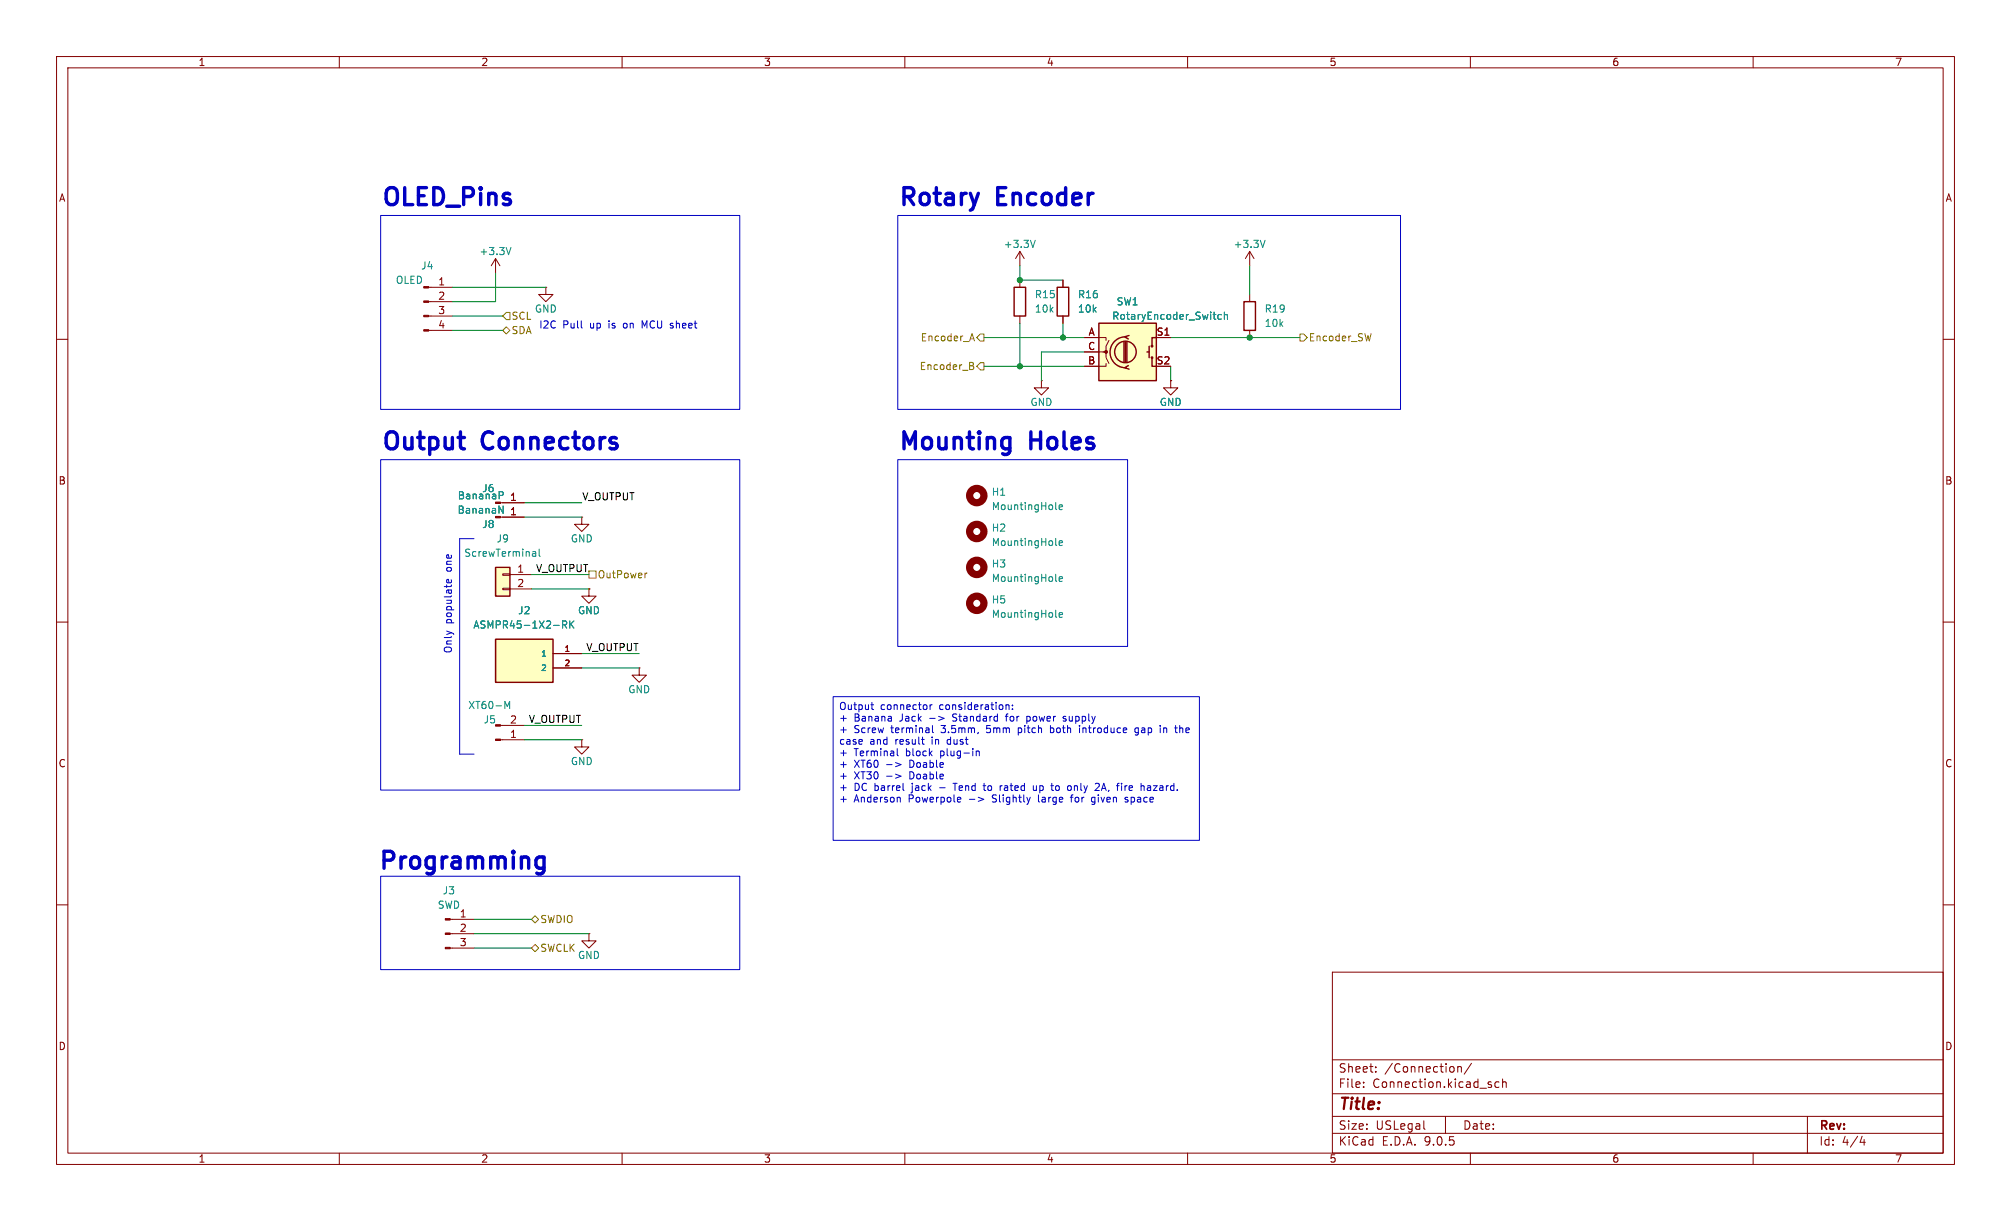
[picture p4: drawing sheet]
<svg xmlns="http://www.w3.org/2000/svg" width="356mm" height="216mm" viewBox="0 0 356 216" stroke-linecap="round" stroke-linejoin="round" font-family="sans-serif">
<path d="M0 0h355.6v215.9h-355.6z" fill="#fff" stroke="#fff" stroke-width=".18"/>
<g fill="none" stroke="#840000" stroke-width=".18">
<path d="M10 10h335.6v195.9h-335.6zM12 12h331.6v191.9h-331.6zM60 10v2M110 10v2M160 10v2M210 10v2M260 10v2M310 10v2M10 60h2M343.6 60h2M10 110h2M343.6 110h2"/>
<path d="M102.9 130.8v1.3h1.2l-1.2 1.3-1.3-1.3h1.3M102.9 130.8h.1M10 160h2M235.6 171.9h108v32h-108zM343.6 160h2M235.6 197.4h108M235.6 193.4h108M235.6 187.4h108M241.1 192.1v.2M241.1 191.4v.1M243.3 189.4v.2M243.3 188.7v.1"/>
<path d="M251.8 199.6l.2 .1M255.6 197.4v3M257.8 188.6v1M257.8 188.7l.2-.1 .3 .1 .1 .9M260.2 188l-1.3 1.9M263.7 191.9v.3M265.1 191.4l-.5-.1-.3 .3v.4l.2 .2h.6M265.7 191.4l.2-.1 .4 .1v.9M265.7 190.8v1.5M319.6 197.4v6.5M60 203.9v2M110 203.9v2"/>
<path d="M160 203.9v2M210 203.9v2M235.6 200.4h108M260 203.9v2M310 203.9v2M329.3 200.9l-.4 1.1h.9M329.6 201.5v1"/>
</g>
<path d="M194.3 57.2h10.2v10.1h-10.2z" fill="#ffffc2"/>
<g fill="none" stroke="#840000" stroke-width=".25">
<path d="M179.3 50.8h2.1v5.1h-2.1zM186.9 50.8h2.1v5.1h-2.1zM194.3 57.2h10.2v10.1h-10.2zM199 59.6a2.73 2.73 0 0 0-2.7 2.7 2.73 2.73 0 0 0 2.7 2.7M199.6 59.3l-.7 .3 .6 .3M204.5 59.7h-.8v1.5M220 53.3h2v5.1h-2zM198.8 60.5v3.5M199 60.5v3.5M199.3 60.5v3.5M199.5 64.6l-.6 .4 .7 .3M202.8 62.2h.4"/>
<path d="M203.2 61.2v2M203.7 63.2v1.6h.8"/>
<circle cx="199" cy="62.2" r="1.9"/>
<circle cx="203.7" cy="63.2" r=".13"/>
<circle cx="203.7" cy="61.2" r=".13"/>
</g>
<g fill="none" stroke="#840000" stroke-width=".18">
<path d="M75.8 50.8h4.2M75.8 53.3h4.2M75.8 55.9h4.2M75.8 58.4h4.2M87.6 45.7l-.7 1.3M87.6 45.7l.8 1.3M87.6 45.7v2.6M96.5 50.8v1.3h1.3l-1.3 1.2-1.3-1.2h1.3M96.5 50.8h.1M180.3 44.5v2.5M180.3 49.5v1.3M180.3 55.9v1.3"/>
<path d="M180.3 44.5l-.7 1.2M180.3 44.5l.8 1.2M188 49.5v1.3M188 55.9v1.3M191.8 59.7h3.8v.5M204.5 59.7h2.5M221 44.5v2.5M221 52.1v1.2M221 58.4v1.3M221 44.5l-.8 1.2M221 44.5l.7 1.2M184.1 67.3v1.3h1.3l-1.3 1.3-1.2-1.3h1.2"/>
<path d="M184.1 67.3h.1M191.8 62.2h3.8v1l.5 1.1M195.6 64.3v.5h-3.8M196.1 60.2l-.5 1v1h-.5M207 67.3v1.3h1.3l-1.3 1.3-1.3-1.3h1.3M207 67.3h.1M88.5 88.9h4.2M88.5 91.4h4.2M102.9 91.4v1.3h1.2l-1.2 1.3-1.3-1.3h1.3M102.9 91.4h.1M104.1 104.1v1.3h1.3l-1.3 1.3-1.2-1.3h1.2M104.1 104.1h.1"/>
<path d="M79.6 162.6h4.2M79.6 165.1h4.2M79.6 167.6h4.2M104.1 165.1v1.3h1.3l-1.3 1.2-1.2-1.2h1.2M104.1 165.1h.1"/>
</g>
<g fill="#840000" stroke="#840000" stroke-width=".18">
<path d="M78.7 162.4h.9v.3h-.9z"/>
<path d="M78.7 165h.9v.2h-.9z"/>
<path d="M78.7 167.5h.9v.3h-.9z"/>
<path d="M74.9 50.7h.9v.2h-.9z"/>
<path d="M74.9 53.2h.9v.3h-.9z"/>
<path d="M74.9 55.8h.9v.2h-.9z"/>
<path d="M74.9 58.3h.9v.2h-.9z"/>
<circle cx="195.6" cy="62.2" r=".25"/>
</g>
<g fill="none" stroke="#008484" stroke-width=".18">
<path d="M90.4 43.8l-.5 1.2M183.1 42.5l-.5 1.3M216 55.7l-.4-.1-.2 .3 .1 .5h.5M216.5 55.7l.2-.1 .3 .1v.8M216.5 55.2v1.3M223.7 42.5l-.4 1.3M88.2 89.5l.8 1.2v-1.2M88.3 86.9h.4l.3 .3-.1 .3-.6 .1M186.7 96.3l.2 .2M186.7 89.9l.2 .2M187.3 89.7l.6-.1-.1-.3h-.3l-.2 .1v.7h.5M187.3 96l.6-.1-.1-.2-.3-.1-.2 .2v.6h.5"/>
<path d="M186.7 109l.2 .2M186.7 102.6l.2 .2M187.3 108.7l.6-.1-.1-.2-.3-.1-.2 .2v.6h.5M187.3 102.4l.6-.1-.1-.3h-.3l-.2 .1v.7h.5"/>
</g>
<g fill="none" stroke="#840000" stroke-width="1.3">
<circle cx="172.7" cy="87.6" r="1.27"/>
<circle cx="172.7" cy="94" r="1.27"/>
<circle cx="172.7" cy="100.3" r="1.27"/>
<circle cx="172.7" cy="106.7" r="1.27"/>
</g>
<path d="M87.6 100.3h2.6v5.1h-2.6z" fill="#ffffc2"/>
<path d="M87.6 100.3h2.6v5.1h-2.6z" fill="none" stroke="#840000" stroke-width=".25"/>
<path d="M88.9 101.5h1.3v.2h-1.3zM88.9 104h1.3v.3h-1.3zM90.2 101.6h3.8M90.2 104.1h3.8" fill="none" stroke="#840000" stroke-width=".18"/>
<path d="M94.2 97.6h.5v.8M94.2 98.3h.5M94.7 97.8l-.5 .1M95.3 97.1v1.1l.2 .2" fill="none" stroke="#008484" stroke-width=".18"/>
<path d="M87.6 113h10.2v7.7h-10.2z" fill="#ffffc2"/>
<path d="M87.6 113h10.2v7.7h-10.2z" fill="none" stroke="#840000" stroke-width=".25"/>
<g fill="none" stroke="#840000" stroke-width=".18">
<path d="M188 49.5v1.3M188 55.9v1.3M191.8 59.7h2.5M204.5 59.7h2.5M191.8 62.2h2.5M191.8 64.8h2.5M207 67.3h.1M88.9 88.9h3.8M88.9 91.4h3.8M97.8 115.6h5.1M97.8 118.1h5.1M104.1 104.1h.1"/>
<path d="M113 118.1v1.3h1.3l-1.3 1.3-1.2-1.3h1.2M113 118.1h.1M88.5 130.8h4.2M88.5 128.3h4.2"/>
</g>
<path d="M216 55.7l-.4-.1-.2 .3 .1 .5h.5M216.5 55.7l.2-.1 .3 .1v.8M216.5 55.2v1.3M88.2 89.5l.8 1.2v-1.2M88.3 86.9h.4l.3 .3-.1 .3-.6 .1M99.5 110.5l.6-.1 .1-.2-.1-.3-.6-.1v1.3M99.8 110.5l.4 .6M100.8 109.8v1.3M100.9 110.3l.6 .8M101.5 109.8l-.7 .7M89.3 124l.4 .9 .4-.9v1.3" fill="none" stroke="#008484" stroke-width=".18"/>
<g fill="#840000" stroke="#840000" stroke-width=".18">
<path d="M87.6 130.7h.9v.2h-.9z"/>
<path d="M87.6 128.1h.9v.3h-.9z"/>
</g>
<g fill="none" stroke="#848400" stroke-width=".18">
<path d="M88.9 58.4l.6-.6 .7 .6-.7 .7zM89.5 55.2h.7v1.3h-.7l-.6-.6zM171.6 59.9h.6M171.9 59l.4 1.3M173.4 59.1h.6v1.2h-.6l-.7-.6zM229.9 59.1h.6l.6 .6-.6 .6h-.6zM242.4 59l-.3 1.3M171.5 64.1l.6 .1v.2l-.2 .3M171.5 64.7h.4M171.9 64.7l.3 .2-.1 .3-.6 .1M173.4 64.1h.6v1.3h-.6l-.7-.6zM104.1 101h1.3v1.2h-1.3z"/>
<path d="M114.4 101.3l-.4 .3M94 162.6l.6-.7 .6 .7-.6 .6zM94 167.6l.6-.6 .6 .6-.6 .7z"/>
</g>
<g fill="none" stroke="#0000c2" stroke-width=".18">
<path d="M67.3 38.1h63.5v34.3h-63.5zM158.7 38.1h88.9v34.3h-88.9zM102.8 57.9l.2 .1M114 57.6l-.4-.9v1.3M67.3 81.3h63.5v58.4h-63.5zM83.8 95.3h-2.5v38.1h2.5M158.7 81.3h40.7v33h-40.7zM79.2 103.1l-.2-.2v-.3l.2-.1h.1l.1 .6M79.8 102.5v.4l-.2 .2M147.3 123.2h64.8v25.4h-64.8zM154 124.6h.5M154.2 124.2v1.1l.3 .2"/>
<path d="M156.8 135.2h.9M156.8 137.2h.9M158.4 134.8l.9 .4-.9 .4M158.4 136.9l.9 .3-.9 .4M158.7 132.4v1.1l.1 .1M159.7 139.7l.2 .1M162.9 130.8h.5M163.3 131.6h.1M164.4 127h1M164.5 124.6v.9M164.8 124.6l-.3 .3M164.9 128.3v1.1l.2 .2"/>
<path d="M166 126.7l.9 .3-.9 .4M168.5 138.5h.7M172.6 132.8v.8M172.6 132.9l.2-.1 .3 .1 .1 .7M173.8 138.9h.5M174 138.5v1.1l.3 .2M177.2 138.9l-.3 .3M177.8 126.7h.4M177.9 124.7l.2-.1 .3 .1v.8M177.9 124.6v.9M178 126.3l-.1 1.2M179 125.3v.2"/>
<path d="M179 124.7v.1M180.1 128.7v1.3M180.1 129.5l.1 .1M180.2 128.7l-.1 .1M181.6 126.7v1.2M181.6 127.4l.3 .1M181.9 126.7h-.3M182.7 138.9l.1 .8 .3 .1 .2-.1M183.3 138.9v.9M185.7 128.3v1.3M185.7 129.5l.4 .1M186 138.5v1.1"/>
<path d="M186.9 138.9l-.2 .3v.3l.2 .3M188.5 126.7h-.3l-.2 .2 .5 .4M188.5 127.3l-.2 .2-.3-.1M190.9 128.7v.9M194.3 138.6l.1 .1-.1 .4-.7 .7h.8M194.9 139.4h.6M195.2 138.5l-.4 1.3M198.9 138.9v.9M199.1 139l-.2 .2M201.3 128.8l-.4-.1-.2 .2 .1 .6h.5M201.3 128.7v1l-.3 .3-.3-.1M202.9 139h.5l.1 .8"/>
<path d="M203.5 139.2l-.5 .1-.1 .2 .1 .3 .5-.1M205.2 128.3v.1M205.8 128.7v.9M206.1 128.7l-.3 .1M208.6 128.3v1.3M209 128.7l-.4 .1M67.3 154.9h63.5v16.6h-63.5zM159 141l.2 .2v.6M169.5 141h.3l.1 .3-.6 .1M169.8 141.8h-.3M171.4 141.3h1M173 141l1 .3-1 .4"/>
<path d="M183.6 140.6v1l.2 .2M189.3 141h.4M189.7 140.6l-.3 .1v1.1M193.1 141.1v.6l.1 .1h.4M193.5 142.1l-.1 .1h-.3M199.4 141h-.3l-.2 .2 .1 .1 .4 .2v.3h-.5"/>
</g>
<g fill="none" stroke="#008400" stroke-width=".18">
<path d="M80 55.9h8.9M80 50.8h16.5M80 58.4h8.9M87.6 48.3v5h-7.6M174 59.7h17.8M180.3 47v2.5h7.7M180.3 57.2v7.6M188 57.2v2.5M207 59.7h22.9M221 47v5.1M174 64.8h17.8M191.8 62.2h-7.7v5.1"/>
<path d="M207 64.8v2.5M92.7 91.4h10.2M92.7 88.9h10.2M94 101.6h10.1M94 104.1h10.1M102.9 115.6h10.1M102.9 118.1h10.1M92.7 128.3h10.2M92.7 130.8h10.2M83.8 165.1h20.3M83.8 167.6h10.2M83.8 162.6h10.2"/>
</g>
<path d="M95.1 153.4l.2 .1h.6l.3-.1M95.1 151.7l.2-.2h.6l.3 .2M96.2 151.5v2.5a.81 .81 0 0 1-1.3 .4" fill="none" stroke="#0000c2" stroke-width=".6"/>
<g fill="#008400" stroke="#008400" stroke-width=".18">
<circle cx="180.3" cy="49.5" r=".46"/>
<circle cx="180.3" cy="64.8" r=".46"/>
<circle cx="188" cy="59.7" r=".46"/>
<circle cx="221" cy="59.7" r=".46"/>
</g>
<g font-size="4.2" fill="#0000c2">
<text x="67.3" y="36.6">OLED_Pins</text>
<text x="158.7" y="36.6">Rotary</text>
<text x="176.5" y="36.6">Encoder</text>
<text x="67.3" y="79.8">Output</text>
<text x="85.5" y="79.8">Connectors</text>
<text x="158.7" y="79.8">Mounting</text>
<text x="182.4" y="79.8">Holes</text>
<text x="66.8" y="153.9">Programming</text>
</g>
<text font-size="2.8" fill="#840000" x="236.6" y="196.8">Title:</text>
<g font-size="2.1" fill="#840000">
<text x="236.6" y="189.9">Sheet:</text>
<text x="244.8" y="189.9">/Connection/</text>
<text x="236.6" y="192.6">File:</text>
<text x="242.7" y="192.6">Connection.kicad_sch</text>
<text x="236.6" y="202.8">KiCad</text>
<text x="236.6" y="200">Size:</text>
<text x="243.3" y="200">USLegal</text>
<text x="244.3" y="202.8">E.D.A.</text>
<text x="251.9" y="202.8">9.0.5</text>
<text x="258.6" y="200">Date:</text>
<text x="321.6" y="200.2">Rev:</text>
<text x="321.6" y="202.8">Id:</text>
<text x="325.7" y="202.8">4/4</text>
</g>
<g font-size="1.8" fill="#840000">
<text x="35" y="11.9">1</text>
<text x="85" y="11.9">2</text>
<text x="135" y="11.9">3</text>
<text x="185" y="11.9">4</text>
<text x="235" y="11.9">5</text>
<text x="285" y="11.9">6</text>
<text x="335" y="11.9">7</text>
<text x="10.3" y="35.9">A</text>
<text x="343.9" y="35.9">A</text>
<text x="77.4" y="50.5">1</text>
<text x="77.4" y="53.1">2</text>
<text x="77.4" y="55.6">3</text>
<text x="77.4" y="58.2">4</text>
<text x="192.4" y="59.4">A</text>
<text x="204.4" y="59.4">S1</text>
<text x="192.3" y="62">C</text>
<text x="192.3" y="64.5">B</text>
<text x="204.4" y="64.5">S2</text>
<text x="10.3" y="85.9">B</text>
<text x="90.1" y="88.6">1</text>
<text x="343.9" y="85.9">B</text>
<text x="90.1" y="91.2">1</text>
<text x="91.4" y="101.3">1</text>
<text x="91.4" y="103.9">2</text>
<text x="90.1" y="130.6">1</text>
<text x="90.1" y="128">2</text>
<text x="10.3" y="135.9">C</text>
<text x="343.9" y="135.9">C</text>
<text x="81.2" y="162.3">1</text>
<text x="81.2" y="164.8">2</text>
<text x="81.2" y="167.4">3</text>
<text x="10.3" y="185.9">D</text>
<text x="343.9" y="185.9">D</text>
<text x="35" y="205.8">1</text>
<text x="85" y="205.8">2</text>
<text x="135" y="205.8">3</text>
<text x="185" y="205.8">4</text>
<text x="235" y="205.8">5</text>
<text x="285" y="205.8">6</text>
<text x="335" y="205.8">7</text>
</g>
<g font-size="1.8" fill="#008484">
<text x="74.4" y="47.9">J4</text>
<text x="84.7" y="45.3">+3.3V</text>
<text x="177.4" y="44">+3.3V</text>
<text x="218" y="44">+3.3V</text>
<text x="69.9" y="50.4">OLED</text>
<text x="182.9" y="52.9">R15</text>
<text x="190.5" y="52.9">R16</text>
<text x="94.5" y="55.5">GND</text>
<text x="182.9" y="55.5">10k</text>
<text x="190.5" y="55.5">10k</text>
<text x="196.6" y="56.7">RotaryEncoder_Switch</text>
<text x="197.4" y="54.2">SW1</text>
<text x="223.5" y="58">10k</text>
<text x="223.5" y="55.5">R19</text>
<text x="182.1" y="72">GND</text>
<text x="205" y="72">GND</text>
<text x="80.8" y="88.5">BananaP</text>
<text x="85.2" y="87.2">J6</text>
<text x="175.3" y="87.9">H1</text>
<text x="80.8" y="91">BananaN</text>
<text x="85.2" y="93.6">J8</text>
<text x="175.3" y="94.2">H2</text>
<text x="175.3" y="90.4">MountingHole</text>
<text x="82" y="98.7">ScrewTerminal</text>
<text x="87.7" y="96.1">J9</text>
<text x="100.8" y="96.1">GND</text>
<text x="175.3" y="100.6">H3</text>
<text x="175.3" y="96.7">MountingHole</text>
<text x="175.3" y="106.9">H5</text>
<text x="175.3" y="103.1">MountingHole</text>
<text x="83.6" y="111.4">ASMPR45-1X2-RK</text>
<text x="91.5" y="108.8">J2</text>
<text x="102.1" y="108.8">GND</text>
<text x="175.3" y="109.4">MountingHole</text>
<text x="82.7" y="125.6">XT60-M</text>
<text x="111" y="122.8">GND</text>
<text x="85.4" y="128.1">J5</text>
<text x="100.8" y="135.5">GND</text>
<text x="77.3" y="160.9">SWD</text>
<text x="78.2" y="158.3">J3</text>
<text x="102.1" y="169.8">GND</text>
</g>
<g font-size="1.8" fill="#848400">
<text x="90.4" y="59.3">SDA</text>
<text x="90.4" y="56.7">SCL</text>
<text x="162.5" y="65.6">Encoder_B</text>
<text x="162.7" y="60.6">Encoder_A</text>
<text x="231.3" y="60.6">Encoder_SW</text>
<text x="105.6" y="102.5">OutPower</text>
<text x="95.4" y="163.4">SWDIO</text>
<text x="95.4" y="168.5">SWCLK</text>
</g>
<g font-size="1.8" fill="#0000c2">
<text x="95.2" y="58.2">I2C</text>
<text x="99.5" y="58.2">Pull</text>
<text x="104.4" y="58.2">up</text>
<text x="107.9" y="58.2">is</text>
<text x="110.7" y="58.2">on</text>
<text x="114.2" y="58.2">MCU sheet</text>
<text x="80.1" y="100.9" transform="rotate(-90 80.1 100.9)">one</text>
<text x="80.1" y="110.3" transform="rotate(-90 80.1 110.3)">populate</text>
<text x="80.1" y="115.6" transform="rotate(-90 80.1 115.6)">Only</text>
<text x="148.3" y="125.9">Output</text>
<text x="155.7" y="125.9">connector</text>
<text x="166.2" y="125.9">consideration:</text>
<text x="148.3" y="127.9">+</text>
<text x="148.3" y="130">+</text>
<text x="151" y="127.9">Banana</text>
<text x="151" y="130">Screw</text>
<text x="157.7" y="130">terminal</text>
<text x="159.2" y="127.9">Jack</text>
<text x="166.7" y="130">3.5mm,</text>
<text x="168.9" y="127.9">Standard</text>
<text x="174.9" y="130">5mm</text>
<text x="178.6" y="127.9">for</text>
<text x="180.7" y="130">pitch</text>
<text x="182.4" y="127.9">power</text>
<text x="186.6" y="130">both</text>
<text x="189.1" y="127.9">supply</text>
<text x="191.9" y="130">introduce</text>
<text x="202" y="130">gap</text>
<text x="206.6" y="130">in</text>
<text x="209.5" y="130">the</text>
<text x="148.3" y="132">case</text>
<text x="148.3" y="134">+</text>
<text x="148.3" y="136.1">+</text>
<text x="151" y="134">Terminal</text>
<text x="151" y="136.1">XT60</text>
<text x="153.8" y="132">and</text>
<text x="158.4" y="132">result</text>
<text x="160.3" y="134">block</text>
<text x="161.1" y="136.1">Doable</text>
<text x="165" y="132">in</text>
<text x="166.5" y="134">plug-in</text>
<text x="168" y="132">dust</text>
<text x="148.3" y="138.1">+</text>
<text x="148.3" y="140.2">+</text>
<text x="148.3" y="142.2">+</text>
<text x="151" y="138.1">XT30</text>
<text x="151" y="140.2">DC barrel</text>
<text x="151" y="142.2">Anderson</text>
<text x="160.8" y="142.2">Powerpole</text>
<text x="161.1" y="138.1">Doable</text>
<text x="161.5" y="140.2">jack</text>
<text x="166.6" y="140.2">-</text>
<text x="169.3" y="140.2">Tend</text>
<text x="174.8" y="140.2">to</text>
<text x="175.9" y="142.2">Slightly</text>
<text x="177.9" y="140.2">rated</text>
<text x="183.9" y="140.2">up</text>
<text x="184.2" y="142.2">large</text>
<text x="187.4" y="140.2">to</text>
<text x="190.3" y="142.2">for</text>
<text x="190.5" y="140.2">only</text>
<text x="194.1" y="142.2">given</text>
<text x="195.6" y="140.2">2A,</text>
<text x="199.6" y="140.2">fire</text>
<text x="200.2" y="142.2">space</text>
<text x="204" y="140.2">hazard.</text>
</g>
<g font-size="1.8">
<text x="102.9" y="88.6">V_OUTPUT</text>
<text x="94.7" y="101.3">V_OUTPUT</text>
<text x="103.6" y="115.2">V_OUTPUT</text>
<text x="93.4" y="127.9">V_OUTPUT</text>
</g>
<g font-size="1.4" fill="#008484">
<text x="95.6" y="116.3">1</text>
<text x="95.6" y="118.8">2</text>
</g>
<g font-size="1.4" fill="#840000">
<text x="99.7" y="115.3">1</text>
<text x="99.7" y="117.9">2</text>
</g>
</svg>
